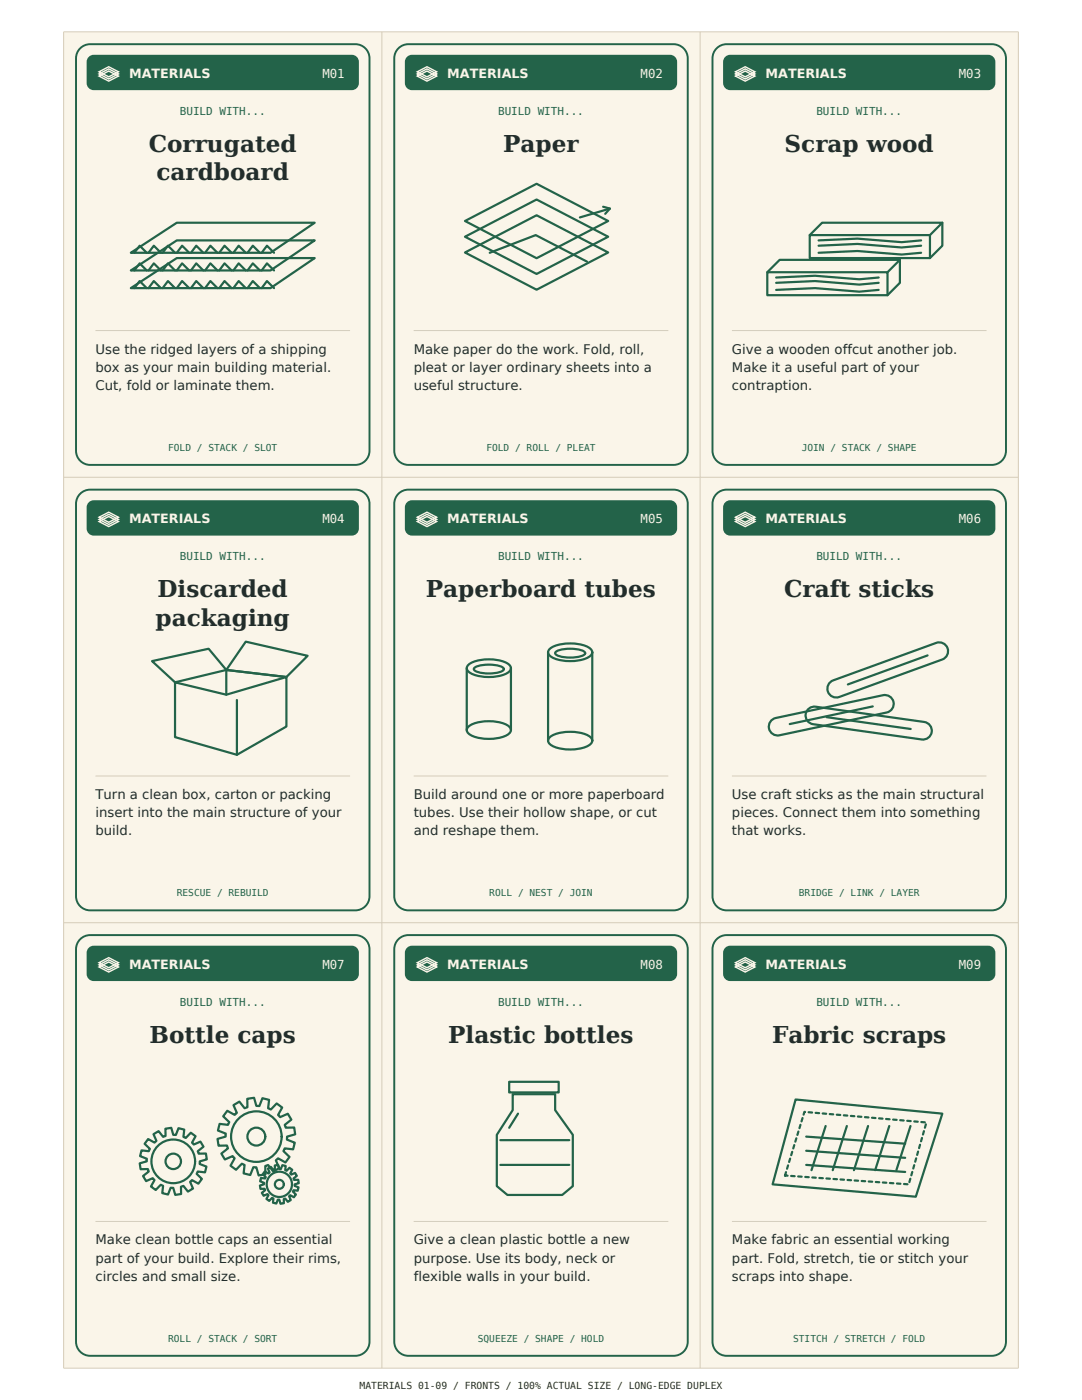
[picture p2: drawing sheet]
<svg xmlns="http://www.w3.org/2000/svg" width="216mm" height="279mm" viewBox="0 0 216 279" stroke-linecap="round" stroke-linejoin="round" font-family="sans-serif">
<path d="M12.7 6.4h63.5v88.8h-63.5z" fill-rule="evenodd" fill="#faf5e9"/>
<path d="M16.2 9.4l1.1-.5 .7-.1h52.9a2.82 2.82 0 0 1 2.8 2.8v78.4a2.82 2.82 0 0 1-2.8 2.8h-52.9a2.82 2.82 0 0 1-2.8-2.8v-78.4a2.82 2.82 0 0 1 1-2.2z" fill="none" stroke="#236349" stroke-width=".39"/>
<path d="M17.9 11.2l.8-.3h51.5a1.41 1.41 0 0 1 1.4 1.4v4.3a1.41 1.41 0 0 1-1.4 1.4h-51.5a1.41 1.41 0 0 1-1.4-1.4v-4.3l.1-.4z" fill-rule="evenodd" fill="#236349"/>
<path d="M19.8 14.3l1.9-1 1.9 1-1.9 1zM19.8 14.8l1.9-1.1 1.9 1.1-1.9 1zM19.8 15.2l1.9-1 1.9 1-1.9 1z" fill="none" stroke="#faf5e9" stroke-width=".28"/>
<g fill="none" stroke="#236349" stroke-width=".44">
<path d="M26.1 57.5l9.2-6h27.5l-8.8 6zM26.1 54l9.2-6h27.5l-8.8 6zM26.1 50.4l9.2-5.9h27.5l-8.8 5.9zM26.8 57.5l1.1-1.4 1.4 1.4M26.8 54l1.1-1.4 1.4 1.4M26.8 50.4l1.1-1.4 1.4 1.4M29.6 57.5l1.1-1.4 1.4 1.4M29.6 54l1.1-1.4 1.4 1.4M29.6 50.4l1.1-1.4 1.4 1.4M32.5 57.5l1-1.4 1.4 1.4M32.5 54l1-1.4 1.4 1.4M32.5 50.4l1-1.4 1.4 1.4"/>
<path d="M35.3 57.5l1-1.4 1.4 1.4M35.3 54l1-1.4 1.4 1.4M35.3 50.4l1-1.4 1.4 1.4M38.1 57.5l1.1-1.4 1.4 1.4M38.1 54l1.1-1.4 1.4 1.4M38.1 50.4l1.1-1.4 1.4 1.4M40.9 57.5l1.1-1.4 1.4 1.4M40.9 54l1.1-1.4 1.4 1.4M40.9 50.4l1.1-1.4 1.4 1.4M43.7 57.5l1.1-1.4 1.4 1.4M43.7 54l1.1-1.4 1.4 1.4M43.7 50.4l1.1-1.4 1.4 1.4"/>
<path d="M46.6 57.5l1-1.4 1.4 1.4M46.6 54l1-1.4 1.4 1.4M46.6 50.4l1-1.4 1.4 1.4M49.4 57.5l1-1.4 1.5 1.4M49.4 54l1-1.4 1.5 1.4M49.4 50.4l1-1.4 1.5 1.4M52.2 57.5l1.1-1.4 1.4 1.4M52.2 54l1.1-1.4 1.4 1.4M52.2 50.4l1.1-1.4 1.4 1.4"/>
</g>
<path d="M19 66h50.8" fill="none" stroke="#d5ccb9" stroke-width=".2"/>
<path d="M76.2 6.4h63.5v88.8h-63.5z" fill-rule="evenodd" fill="#faf5e9"/>
<path d="M79.7 9.4l1.1-.5 .7-.1h52.9a2.82 2.82 0 0 1 2.8 2.8v78.4a2.82 2.82 0 0 1-2.8 2.8h-52.9a2.82 2.82 0 0 1-2.8-2.8v-78.4a2.82 2.82 0 0 1 1-2.2z" fill="none" stroke="#236349" stroke-width=".39"/>
<path d="M81.4 11.2l.8-.3h51.5a1.41 1.41 0 0 1 1.4 1.4v4.3a1.41 1.41 0 0 1-1.4 1.4h-51.5a1.41 1.41 0 0 1-1.4-1.4v-4.3l.1-.4z" fill-rule="evenodd" fill="#236349"/>
<path d="M83.3 14.3l1.9-1 1.9 1-1.9 1zM83.3 14.8l1.9-1.1 1.9 1.1-1.9 1zM83.3 15.2l1.9-1 1.9 1-1.9 1z" fill="none" stroke="#faf5e9" stroke-width=".28"/>
<path d="M92.8 44.1l14.3-7.4 14.3 7.4-14.3 7.4zM92.8 47.2l14.3-7.4 14.3 7.4-14.3 7.5zM92.8 50.4l14.3-7.4 14.3 7.4-14.3 7.4zM97.7 50.4l9.2-3.5 10.2 5.3M120.3 41.3l1.4 .3-.9 1.1M121.7 41.6l-6 1.8" fill="none" stroke="#236349" stroke-width=".44"/>
<path d="M82.5 66h50.8" fill="none" stroke="#d5ccb9" stroke-width=".2"/>
<path d="M139.7 6.4h63.5v88.8h-63.5z" fill-rule="evenodd" fill="#faf5e9"/>
<path d="M143.2 9.4l1.1-.5 .7-.1h52.9a2.82 2.82 0 0 1 2.8 2.8v78.4a2.82 2.82 0 0 1-2.8 2.8h-52.9a2.82 2.82 0 0 1-2.8-2.8v-78.4a2.82 2.82 0 0 1 1-2.2z" fill="none" stroke="#236349" stroke-width=".39"/>
<path d="M144.9 11.2l.8-.3h51.5a1.41 1.41 0 0 1 1.4 1.4v4.3a1.41 1.41 0 0 1-1.4 1.4h-51.5a1.41 1.41 0 0 1-1.4-1.4v-4.3l.1-.4z" fill-rule="evenodd" fill="#236349"/>
<path d="M146.8 14.3l1.9-1 1.9 1-1.9 1zM146.8 14.8l1.9-1.1 1.9 1.1-1.9 1zM146.8 15.2l1.9-1 1.9 1-1.9 1z" fill="none" stroke="#faf5e9" stroke-width=".28"/>
<path d="M153.1 54.3h24v4.6h-24zM153.1 54.3l2.5-2.4h24l-2.5 2.4M154.9 57.9l7.7-.4 8.8 .7 3.9-.3M154.9 56.4l7.7-.3 8.8 .7 3.9-.4M154.9 55.4l7.7-.4 8.8 .7 3.9-.3M161.6 46.9h24v4.6h-24zM161.6 46.9l2.4-2.4h24l-2.4 2.4M163.3 50.4l7.8-.3 8.8 .7 3.9-.4M163.3 49l7.8-.3 8.8 .7 3.9-.4M163.3 48l7.8-.4 8.8 .7 3.9-.3M179.6 51.9v4.5l-2.5 2.5M188 44.5v4.5l-2.4 2.5" fill="none" stroke="#236349" stroke-width=".44"/>
<path d="M146 66h50.8" fill="none" stroke="#d5ccb9" stroke-width=".2"/>
<path d="M12.7 95.2h63.5v88.9h-63.5z" fill-rule="evenodd" fill="#faf5e9"/>
<path d="M16.2 98.3l1.1-.5 .7-.1h52.9a2.82 2.82 0 0 1 2.8 2.8v78.4a2.82 2.82 0 0 1-2.8 2.8h-52.9a2.82 2.82 0 0 1-2.8-2.8v-78.4a2.82 2.82 0 0 1 1-2.2z" fill="none" stroke="#236349" stroke-width=".39"/>
<path d="M17.9 100.1l.8-.3h51.5a1.41 1.41 0 0 1 1.4 1.4v4.3a1.41 1.41 0 0 1-1.4 1.4h-51.5a1.41 1.41 0 0 1-1.4-1.4v-4.3l.1-.4z" fill-rule="evenodd" fill="#236349"/>
<path d="M19.8 103.2l1.9-1 1.9 1-1.9 1zM19.8 103.7l1.9-1.1 1.9 1.1-1.9 1zM19.8 104.1l1.9-1 1.9 1-1.9 1z" fill="none" stroke="#faf5e9" stroke-width=".28"/>
<path d="M34.9 136.2l10.3 2.4 11.9-3.5v9.9l-9.8 5.6-12.4-3.5zM47.3 139.7v10.9M57.1 135.1l-11.9-1.4-10.3 2.5-4.6-4.3 11.3-2.4 3.6 4.2 11.9 1.4 4.3-4.2-12.4-2.8-3.8 5.6v4.9" fill="none" stroke="#236349" stroke-width=".44"/>
<path d="M19 154.9h50.8" fill="none" stroke="#d5ccb9" stroke-width=".2"/>
<path d="M76.2 95.2h63.5v88.9h-63.5z" fill-rule="evenodd" fill="#faf5e9"/>
<path d="M79.7 98.3l1.1-.5 .7-.1h52.9a2.82 2.82 0 0 1 2.8 2.8v78.4a2.82 2.82 0 0 1-2.8 2.8h-52.9a2.82 2.82 0 0 1-2.8-2.8v-78.4a2.82 2.82 0 0 1 1-2.2z" fill="none" stroke="#236349" stroke-width=".39"/>
<path d="M81.4 100.1l.8-.3h51.5a1.41 1.41 0 0 1 1.4 1.4v4.3a1.41 1.41 0 0 1-1.4 1.4h-51.5a1.41 1.41 0 0 1-1.4-1.4v-4.3l.1-.4z" fill-rule="evenodd" fill="#236349"/>
<path d="M83.3 103.2l1.9-1 1.9 1-1.9 1zM83.3 103.7l1.9-1.1 1.9 1.1-1.9 1zM83.3 104.1l1.9-1 1.9 1-1.9 1z" fill="none" stroke="#faf5e9" stroke-width=".28"/>
<path d="M93.1 133.3v12.4M93.5 132.7a8.2 8.2 0 0 1 8.1 0 .96 .96 0 0 1 .3 .9 .96 .96 0 0 1-.7 .7 9 9 0 0 1-7.3 0 .99 .99 0 0 1-.4-1.6zM94.7 133.3a6.8 6.8 0 0 1 5.7 0l.1 .2a1.62 1.62 0 0 1-1.4 .8l-2.4 .1a2.73 2.73 0 0 1-2.2-.9zM102 133.3v12.4M109.4 130.2v17.6M109.7 129.5a8.2 8.2 0 0 1 8.1 0 .96 .96 0 0 1 .4 1 .96 .96 0 0 1-.8 .7 9 9 0 0 1-7.3 0 .99 .99 0 0 1-.4-1.7zM110.9 130.1a6.8 6.8 0 0 1 5.8 0l.1 .3a1.62 1.62 0 0 1-1.5 .7l-2.3 .1a2.73 2.73 0 0 1-2.2-.8zM118.2 130.2v17.6M93.5 145a8.2 8.2 0 0 1 8.1 0 .96 .96 0 0 1 .3 1 .96 .96 0 0 1-.7 .7 9 9 0 0 1-7.3 0 .99 .99 0 0 1-.4-1.7zM109.7 147.1a8.2 8.2 0 0 1 8.1 0 .96 .96 0 0 1 .4 1 .96 .96 0 0 1-.8 .7 9 9 0 0 1-7.3 0 .99 .99 0 0 1-.4-1.7z" fill="none" stroke="#236349" stroke-width=".44"/>
<path d="M82.5 154.9h50.8" fill="none" stroke="#d5ccb9" stroke-width=".2"/>
<path d="M139.7 95.2h63.5v88.9h-63.5z" fill-rule="evenodd" fill="#faf5e9"/>
<path d="M143.2 98.3l1.1-.5 .7-.1h52.9a2.82 2.82 0 0 1 2.8 2.8v78.4a2.82 2.82 0 0 1-2.8 2.8h-52.9a2.82 2.82 0 0 1-2.8-2.8v-78.4a2.82 2.82 0 0 1 1-2.2z" fill="none" stroke="#236349" stroke-width=".39"/>
<path d="M144.9 100.1l.8-.3h51.5a1.41 1.41 0 0 1 1.4 1.4v4.3a1.41 1.41 0 0 1-1.4 1.4h-51.5a1.41 1.41 0 0 1-1.4-1.4v-4.3l.1-.4z" fill-rule="evenodd" fill="#236349"/>
<path d="M146.8 103.2l1.9-1 1.9 1-1.9 1zM146.8 103.7l1.9-1.1 1.9 1.1-1.9 1zM146.8 104.1l1.9-1 1.9 1-1.9 1z" fill="none" stroke="#faf5e9" stroke-width=".28"/>
<path d="M165.5 136.3l.8-.5 20.5-7.5a1.76 1.76 0 0 1 2.3 1.1 1.76 1.76 0 0 1-1.1 2.2l-20.5 7.5a1.76 1.76 0 0 1-2.1-.6 1.76 1.76 0 0 1 .1-2.2zM185.1 130.8l-15.9 5.8M154 143.7l.8-.4 21.4-4.6a1.76 1.76 0 0 1 2.1 1.4 1.76 1.76 0 0 1-1.4 2.1l-21.4 4.5a1.76 1.76 0 0 1-1.9-.9 1.76 1.76 0 0 1 .4-2.1zM161.1 141.7a1.76 1.76 0 0 1 1.7-.7l21.6 3.1a1.76 1.76 0 0 1 1.5 2 1.76 1.76 0 0 1-2 1.5l-21.6-3.1a1.76 1.76 0 0 1-1.2-2.8zM165 143.1l16.7 2.4M174.1 141l-16.5 3.5" fill="none" stroke="#236349" stroke-width=".44"/>
<path d="M146 154.9h50.8" fill="none" stroke="#d5ccb9" stroke-width=".2"/>
<path d="M12.7 184.1h63.5v88.9h-63.5z" fill-rule="evenodd" fill="#faf5e9"/>
<path d="M16.2 187.2l1.1-.5 .7-.1h52.9a2.82 2.82 0 0 1 2.8 2.8v78.4a2.82 2.82 0 0 1-2.8 2.8h-52.9a2.82 2.82 0 0 1-2.8-2.8v-78.4a2.82 2.82 0 0 1 1-2.2z" fill="none" stroke="#236349" stroke-width=".39"/>
<path d="M17.9 189l.8-.3h51.5a1.41 1.41 0 0 1 1.4 1.4v4.3a1.41 1.41 0 0 1-1.4 1.4h-51.5a1.41 1.41 0 0 1-1.4-1.4v-4.3l.1-.4z" fill-rule="evenodd" fill="#236349"/>
<path d="M19.8 192.1l1.9-1 1.9 1-1.9 1zM19.8 192.6l1.9-1.1 1.9 1.1-1.9 1zM19.8 193l1.9-1 1.9 1-1.9 1z" fill="none" stroke="#faf5e9" stroke-width=".28"/>
<g fill="none" stroke="#236349" stroke-width=".44">
<path d="M29.6 227.3l1.2 .7 .4-.3-.6-1.3 1-.7 .9 1.2 .5-.2v-1.4l1.2-.2 .4 1.4h.5l.5-1.3 1.2 .2-.2 1.5 .5 .2 1-1 .9 .7-.7 1.2 .4 .4 1.3-.6 .6 1-1.1 .9 .1 .5h1.5l.2 1.2-1.4 .4-.1 .5 1.4 .5-.3 1.2-1.4-.2-.3 .5 1.1 1-.7 .9-1.3-.7-.4 .4 .6 1.3-1 .6-.9-1.1-.5 .1v1.5l-1.1 .2-.4-1.4-.5-.1-.6 1.4-1.1-.3 .1-1.4-.4-.3-1 1.1-1-.7 .7-1.3-.3-.4-1.4 .6-.6-1 1.2-.9-.2-.5h-1.4l-.2-1.1 1.4-.4v-.5l-1.3-.6 .2-1.1 1.5 .1 .2-.4-1-1zM45.4 221.7l1.4 .8 .5-.4-.7-1.5 1.2-.7 1 1.3 .6-.2-.1-1.7 1.4-.2 .5 1.6h.6l.6-1.5 1.3 .3-.2 1.7 .5 .2 1.2-1.2 1.1 .8-.8 1.5 .4 .4 1.5-.6 .7 1.1-1.3 1.1 .2 .6 1.7-.1 .2 1.4-1.6 .4v.6l1.5 .7-.3 1.3-1.7-.2-.2 .5 1.2 1.2-.8 1.1-1.5-.8-.5 .4 .7 1.5-1.2 .7-1-1.3-.6 .2 .1 1.7-1.4 .2-.4-1.6-.6-.1-.7 1.6-1.3-.3 .2-1.7-.5-.3-1.2 1.3-1.1-.9 .8-1.4-.4-.5-1.5 .7-.7-1.2 1.3-1-.2-.6h-1.7l-.2-1.3 1.6-.5 .1-.6-1.6-.6 .3-1.3 1.7 .2 .2-.6-1.2-1.1zM52.8 233.8l.8 .4 .2-.2-.3-.8 .5-.3 .6 .6 .2-.1v-.8l.7-.1 .2 .8h.3l.3-.8 .7 .2-.1 .8 .3 .2 .6-.6 .5 .4-.4 .7 .2 .2 .8-.3 .3 .6-.6 .5 .1 .3h.8l.1 .6-.8 .3v.3l.8 .3-.2 .6-.8-.1-.2 .3 .6 .6-.4 .5-.7-.4-.2 .2 .3 .8-.6 .4-.5-.7-.3 .1v.8l-.6 .1-.3-.8h-.3l-.3 .8-.6-.2 .1-.8-.3-.1-.6 .6-.5-.4 .4-.8-.2-.2-.8 .3-.4-.5 .7-.6-.1-.2h-.8l-.1-.7 .8-.2v-.3l-.8-.3 .2-.7 .8 .1 .1-.3-.6-.6z"/>
<circle cx="34.6" cy="231.8" r="4.4"/>
<circle cx="34.6" cy="231.8" r="1.54"/>
<circle cx="51.2" cy="226.8" r="5"/>
<circle cx="51.2" cy="226.8" r="1.79"/>
<circle cx="55.7" cy="236.4" r="2.52"/>
<circle cx="55.7" cy="236.4" r=".89"/>
</g>
<path d="M19 243.8h50.8" fill="none" stroke="#d5ccb9" stroke-width=".2"/>
<path d="M76.2 184.1h63.5v88.9h-63.5z" fill-rule="evenodd" fill="#faf5e9"/>
<path d="M79.7 187.2l1.1-.5 .7-.1h52.9a2.82 2.82 0 0 1 2.8 2.8v78.4a2.82 2.82 0 0 1-2.8 2.8h-52.9a2.82 2.82 0 0 1-2.8-2.8v-78.4a2.82 2.82 0 0 1 1-2.2z" fill="none" stroke="#236349" stroke-width=".39"/>
<path d="M81.4 189l.8-.3h51.5a1.41 1.41 0 0 1 1.4 1.4v4.3a1.41 1.41 0 0 1-1.4 1.4h-51.5a1.41 1.41 0 0 1-1.4-1.4v-4.3l.1-.4z" fill-rule="evenodd" fill="#236349"/>
<path d="M83.3 192.1l1.9-1 1.9 1-1.9 1zM83.3 192.6l1.9-1.1 1.9 1.1-1.9 1zM83.3 193l1.9-1 1.9 1-1.9 1z" fill="none" stroke="#faf5e9" stroke-width=".28"/>
<path d="M101.6 215.9h9.9v2.1h-9.9zM102.3 218.4h8.5v3.1l3.5 5v10.2l-2.1 1.8h-11l-2.1-1.8v-10.2l3.2-5zM99.8 232.5h13.8M99.8 227.5h13.8M103.4 222.2l-1.8 2.9" fill="none" stroke="#236349" stroke-width=".44"/>
<path d="M82.5 243.8h50.8" fill="none" stroke="#d5ccb9" stroke-width=".2"/>
<path d="M139.7 184.1h63.5v88.9h-63.5z" fill-rule="evenodd" fill="#faf5e9"/>
<path d="M143.2 187.2l1.1-.5 .7-.1h52.9a2.82 2.82 0 0 1 2.8 2.8v78.4a2.82 2.82 0 0 1-2.8 2.8h-52.9a2.82 2.82 0 0 1-2.8-2.8v-78.4a2.82 2.82 0 0 1 1-2.2z" fill="none" stroke="#236349" stroke-width=".39"/>
<path d="M144.9 189l.8-.3h51.5a1.41 1.41 0 0 1 1.4 1.4v4.3a1.41 1.41 0 0 1-1.4 1.4h-51.5a1.41 1.41 0 0 1-1.4-1.4v-4.3l.1-.4z" fill-rule="evenodd" fill="#236349"/>
<path d="M146.8 192.1l1.9-1 1.9 1-1.9 1zM146.8 192.6l1.9-1.1 1.9 1.1-1.9 1zM146.8 193l1.9-1 1.9 1-1.9 1z" fill="none" stroke="#faf5e9" stroke-width=".28"/>
<path d="M158.7 219.4l29.3 2.8-5.3 16.6-28.5-2.4zM160.9 232.5l19.7 1.4M160.9 229.7l19.7 1.4M160.9 226.8l19.7 1.4M164.7 224.7l-2.8 8.8M169 224.7l-2.8 8.8M173.2 224.7l-2.8 8.8M177.4 224.7l-2.8 8.8M181.7 224.7l-2.8 8.8" fill="none" stroke="#236349" stroke-width=".44"/>
<path d="M160.5 221.9l24.4 2.1-3.6 12.4-24.7-1.8z" fill="none" stroke="#236349" stroke-width=".44" stroke-dasharray=".7 .7"/>
<path d="M12.7 6.4h190.5v266.6h-190.5zM76.2 6.4v266.6M139.7 6.4v266.6M12.7 95.2h190.5M12.7 184.1h190.5M146 243.8h50.8" fill="none" stroke="#d5ccb9" stroke-width=".2"/>
<g font-size="4.6" fill="#222d2b">
<text x="29.7" y="30.3">Corrugated</text>
<text x="31.2" y="36">cardboard</text>
<text x="100.4" y="30.3">Paper</text>
<text x="156.6" y="30.3">Scrap wood</text>
<text x="31.4" y="119.2">Discarded</text>
<text x="85" y="119.2">Paperboard tubes</text>
<text x="156.5" y="119.2">Craft sticks</text>
<text x="31" y="124.9">packaging</text>
<text x="29.8" y="208.1">Bottle caps</text>
<text x="89.4" y="208.1">Plastic bottles</text>
<text x="154.1" y="208.1">Fabric scraps</text>
</g>
<g font-size="2.6" fill="#222d2b">
<text x="19" y="70.6">Use the ridged layers of a shipping</text>
<text x="82.5" y="70.6">Make paper do the work. Fold, roll,</text>
<text x="146" y="70.6">Give a wooden offcut another job.</text>
<text x="19" y="74.2">box as your main building material.</text>
<text x="19" y="77.8">Cut, fold or laminate them.</text>
<text x="82.5" y="74.2">pleat or layer ordinary sheets into a</text>
<text x="82.5" y="77.8">useful structure.</text>
<text x="146" y="74.2">Make it a useful part of your</text>
<text x="146" y="77.8">contraption.</text>
<text x="19" y="159.5">Turn a clean box, carton or packing</text>
<text x="82.5" y="159.5">Build around one or more paperboard</text>
<text x="146" y="159.5">Use craft sticks as the main structural</text>
<text x="19" y="163.1">insert into the main structure of your</text>
<text x="19" y="166.7">build.</text>
<text x="82.5" y="163.1">tubes. Use their hollow shape, or cut</text>
<text x="82.5" y="166.7">and reshape them.</text>
<text x="146" y="163.1">pieces. Connect them into something</text>
<text x="146" y="166.7">that works.</text>
<text x="19" y="248.4">Make clean bottle caps an essential</text>
<text x="19" y="252">part of your build. Explore their rims,</text>
<text x="82.5" y="248.4">Give a clean plastic bottle a new</text>
<text x="82.5" y="252">purpose. Use its body, neck or</text>
<text x="146" y="248.4">Make fabric an essential working</text>
<text x="146" y="252">part. Fold, stretch, tie or stitch your</text>
<text x="19" y="255.6">circles and small size.</text>
<text x="82.5" y="255.6">flexible walls in your build.</text>
<text x="146" y="255.6">scraps into shape.</text>
</g>
<g font-size="2.5" fill="#faf5e9">
<text x="25.8" y="15.5">MATERIALS</text>
<text x="64.3" y="15.5">M01</text>
<text x="89.3" y="15.5">MATERIALS</text>
<text x="127.8" y="15.5">M02</text>
<text x="152.8" y="15.5">MATERIALS</text>
<text x="191.3" y="15.5">M03</text>
<text x="25.8" y="104.4">MATERIALS</text>
<text x="64.3" y="104.4">M04</text>
<text x="89.3" y="104.4">MATERIALS</text>
<text x="127.8" y="104.4">M05</text>
<text x="152.8" y="104.4">MATERIALS</text>
<text x="191.3" y="104.4">M06</text>
<text x="25.8" y="193.3">MATERIALS</text>
<text x="64.3" y="193.3">M07</text>
<text x="89.3" y="193.3">MATERIALS</text>
<text x="127.8" y="193.3">M08</text>
<text x="152.8" y="193.3">MATERIALS</text>
<text x="191.3" y="193.3">M09</text>
</g>
<g font-size="2.2" fill="#236349">
<text x="35.9" y="22.9">BUILD WITH...</text>
<text x="99.4" y="22.9">BUILD WITH...</text>
<text x="162.9" y="22.9">BUILD WITH...</text>
<text x="35.9" y="111.8">BUILD WITH...</text>
<text x="99.4" y="111.8">BUILD WITH...</text>
<text x="162.9" y="111.8">BUILD WITH...</text>
<text x="35.9" y="200.7">BUILD WITH...</text>
<text x="99.4" y="200.7">BUILD WITH...</text>
<text x="162.9" y="200.7">BUILD WITH...</text>
</g>
<g font-size="1.9" fill="#236349">
<text x="33.6" y="90">FOLD / STACK / SLOT</text>
<text x="97.1" y="90">FOLD / ROLL / PLEAT</text>
<text x="160" y="90">JOIN / STACK / SHAPE</text>
<text x="35.3" y="178.9">RESCUE / REBUILD</text>
<text x="97.6" y="178.9">ROLL / NEST / JOIN</text>
<text x="159.4" y="178.9">BRIDGE / LINK / LAYER</text>
<text x="33.6" y="267.8">ROLL / STACK / SORT</text>
<text x="95.3" y="267.8">SQUEEZE / SHAPE / HOLD</text>
<text x="158.3" y="267.8">STITCH / STRETCH / FOLD</text>
</g>
<text font-size="1.9" fill="#222d2b" x="71.7" y="277.3">MATERIALS 01-09 / FRONTS / 100% ACTUAL SIZE / LONG-EDGE DUPLEX</text>
</svg>
